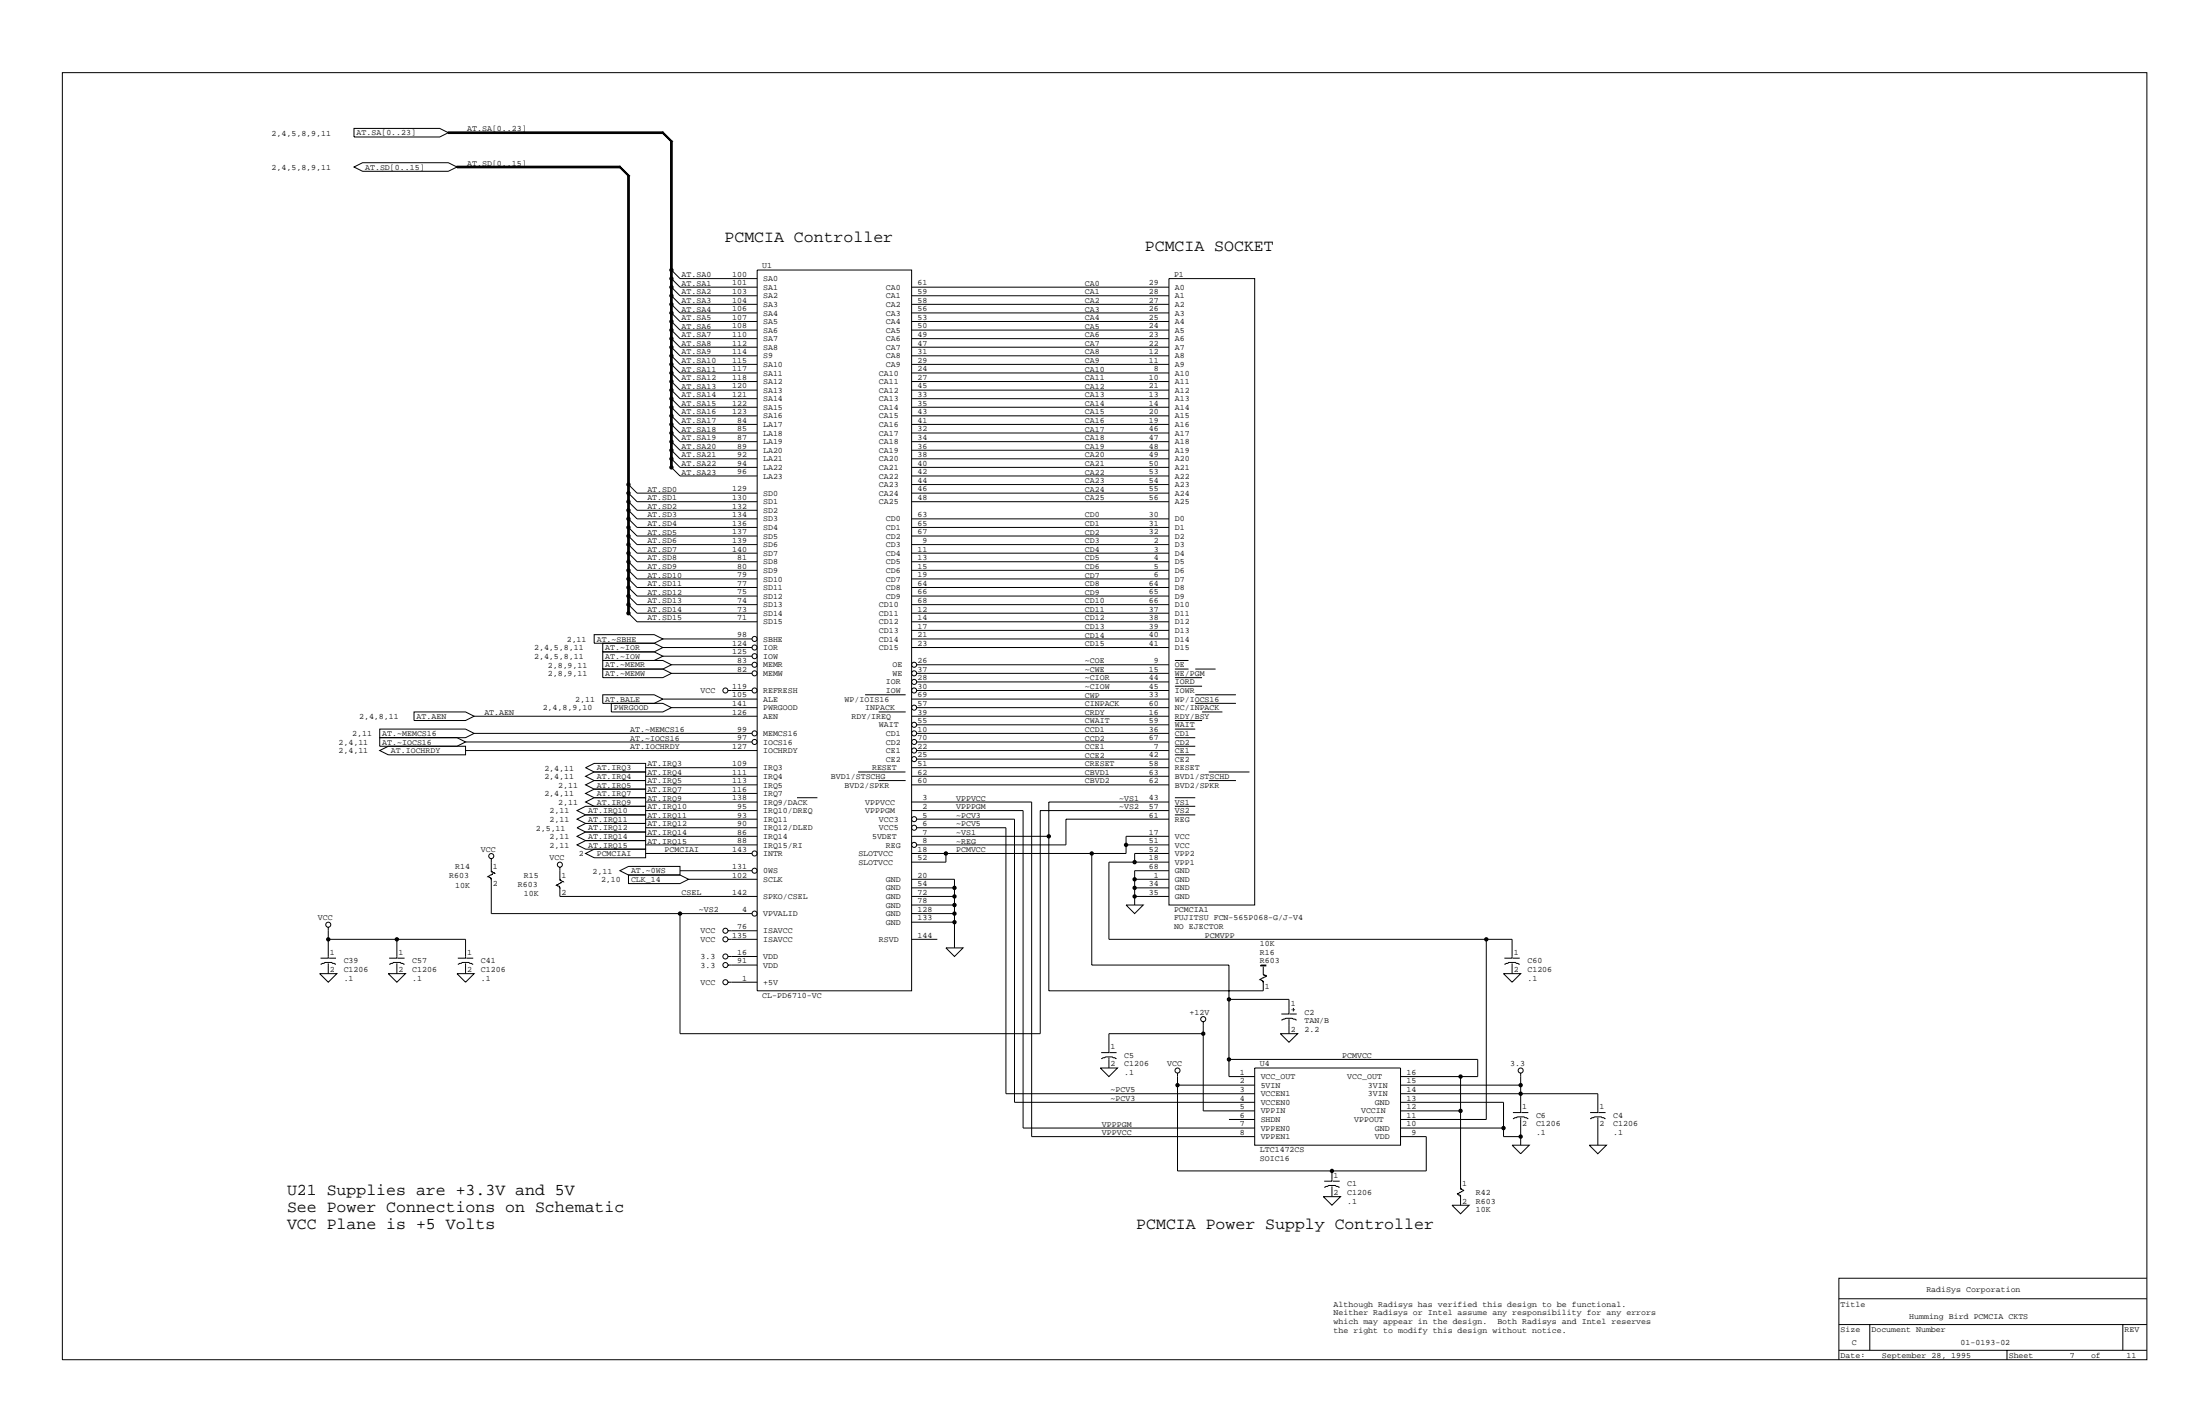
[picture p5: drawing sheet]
<svg xmlns="http://www.w3.org/2000/svg" width="432mm" height="279mm" viewBox="0 0 432 279" stroke-linecap="round" stroke-linejoin="round" font-family="sans-serif">
<g fill="none" stroke="#000" stroke-width=".2">
<path d="M12.2 14.3h409.2v252.5h-409.2zM69.5 32.8l1.7-.9h16.8l1.7 .9-1.7 .8h-16.8zM69.5 25.2h16.8l1.7 .8-1.7 .9h-16.8zM88 26h42.1v-.1h-42.1v.3h42.1v-.2l1.7 1.7h.1l-1.8-1.8-.2 .1 1.9 1.9v-.2h-.2v64h.3M89.7 32.8v.1h32v-.3h-32v.2h32l1.7 1.7M121.5 32.8l.2-.2 1.8 1.9h-.1v.1zM123.4 34.5v85.8h.1v-85.8h-.3v85.8h.2l1.6 1.7h23.6M131.8 53l1.7 1.7h15.1M131.8 54.7l1.7 1.6h15.1M131.8 56.3l1.7 1.7h15.1M131.8 58l1.7 1.7h15.1M131.8 59.7l1.7 1.7h15.1"/>
<path d="M148.6 53h30.3v141.4h-30.3zM178.9 56.3h50.5M178.9 58h50.5M178.9 59.7h50.5M229.4 54.7h16.9v122.9h-16.9zM131.8 61.4l1.7 1.7h15.1M131.8 63.1l1.7 1.7h15.1M131.8 64.8l1.7 1.6h15.1M131.8 66.4l1.7 1.7h15.1M131.8 68.1l1.7 1.7h15.1M131.8 69.8l1.7 1.7h15.1M131.8 71.5l1.7 1.7h15.1"/>
<path d="M131.8 73.2l1.7 1.7h15.1M131.8 74.9l1.7 1.6h15.1M131.8 76.5l1.7 1.7h15.1M131.8 78.2l1.7 1.7h15.1M131.8 79.9l1.7 1.7h15.1M178.9 61.4h50.5M178.9 63.1h50.5M178.9 64.8h50.5M178.9 66.4h50.5M178.9 68.1h50.5M178.9 69.8h50.5M178.9 71.5h50.5"/>
<path d="M178.9 73.2h50.5M178.9 74.9h50.5M178.9 76.5h50.5M178.9 78.2h50.5M178.9 79.9h50.5M123.4 95.1l1.6 1.7h23.6M123.4 96.8l1.6 1.6h23.6M123.4 98.4l1.6 1.7h23.6M131.8 81.6l1.7 1.7h15.1M131.8 83.3l1.7 1.7h15.1M131.8 85l1.7 1.7h15.1M131.8 86.7l1.7 1.6h15.1"/>
<path d="M131.8 88.3l1.7 1.7h15.1M131.8 90l1.7 1.7h15.1M131.9 91.7v-64h-.1v64l1.7 1.7h15.1M178.9 81.6h50.5M178.9 83.3h50.5M178.9 85h50.5M178.9 86.7h50.5M178.9 88.3h50.5M178.9 90h50.5M178.9 91.7h50.5M178.9 93.4h50.5M178.9 96.8h50.5"/>
<path d="M178.9 98.4h50.5M178.9 95.1h50.5M123.4 100.1l1.6 1.7h23.6M123.4 101.8l1.6 1.7h23.6M123.4 103.5l1.6 1.7h23.6M123.4 105.2l1.6 1.7h23.6M123.4 106.9l1.6 1.6h23.6M123.4 108.5l1.6 1.7h23.6M123.4 110.2l1.6 1.7h23.6M123.4 111.9l1.6 1.7h23.6M123.4 113.6l1.6 1.7h23.6M123.4 115.3l1.6 1.7h23.6"/>
<path d="M123.4 117l1.6 1.6h23.6M123.4 118.6l1.6 1.7h23.6M178.9 101.8h50.5M178.9 103.5h50.5M178.9 105.2h50.5M178.9 106.9h50.5M178.9 108.5h50.5M178.9 110.2h50.5M178.9 111.9h50.5M178.9 113.6h50.5M178.9 115.3h50.5M178.9 117h50.5"/>
<path d="M178.9 118.6h50.5M81.3 139.7h10.1l1.7 .8-1.7 .9h-10.1zM116.6 124.5h11.8l1.7 .9-1.7 .8h-11.8zM118.3 126.2h10.1l1.7 .9-1.7 .8h-10.1zM118.3 127.9h10.1l1.7 .8-1.7 .9h-10.1zM118.3 136.3h10.1l1.7 .9-1.7 .8h-10.1zM118.3 129.6h11.8l1.7 .8-1.7 .9h-11.8zM118.3 131.3h11.8l1.7 .8-1.7 .9h-11.8zM120 138h10.1l1.7 .8-1.7 .9h-10.1zM130.1 125.4h17.5M130.1 127.1h17.5M130.1 128.7h17.5"/>
<path d="M130.1 137.2h18.5M131.8 130.4h15.8M131.8 132.1h15.8M131.8 138.8h16.8M142.9 135.5h4.7M169.8 136.3h8M172.5 139.7h5.3M178.9 120.3h50.5M178.9 122h50.5M178.9 125.4h50.5M178.9 127.1h50.5M178.9 137.2h50.5"/>
<path d="M178.9 123.7h50.5M179.9 135.5h49.5M179.9 130.4h49.5M179.9 132.1h49.5M179.9 138.8h49.5M179.9 133.8h49.5M230.6 129.6h2.7M230.6 131.3h2.7M230.6 133h5.3M230.6 134.6h5.3M234.6 136.3h8M234.6 131.3h4"/>
<path d="M234.6 138h8M235.9 139.7h4M74.5 147.3l1.7-.9h15.2v1.7h-15.2zM74.5 144.7h15.2l1.7 .9-1.7 .8h-15.2zM74.5 143.1h16.9l1.7 .8-1.7 .8h-16.9zM91.4 145.6h56.2M91.4 147.3h57.2M93.1 140.5h55.5M93.1 143.9h54.5M113.3 159l1.6-.8h11.8v1.7h-11.8zM114.9 150.6l1.7-.8h10.1v1.7h-10.1zM114.9 155.7l1.7-.9h10.1v1.7h-10.1z"/>
<path d="M114.9 157.4l1.7-.9h10.1v1.7h-10.1zM114.9 152.3l1.7-.8h10.1v1.7h-10.1zM114.9 154l1.7-.8h10.1v1.6h-10.1zM126.7 150.6h21.9M126.7 152.3h21.9M126.7 154h21.9M126.7 155.7h21.9M126.7 157.4h21.9M126.7 159h21.9M156.4 156.5h4M168.4 151.5h9.3M172.4 153.2h5.4"/>
<path d="M178.9 140.5h50.5M178.9 150.6h50.5M178.9 152.3h50.5M178.9 154h50.5M178.9 157.4h23.6v65.6h43.8M178.9 159h21.9v62.3h45.5M179.9 143.9h49.5M179.9 145.6h49.5M179.9 147.3h49.5M179.9 148.9h49.5M179.9 142.2h49.5M229.4 157.4h-23.5v37h42v-1.7"/>
<path d="M229.4 159h-25.2v43.8h-70.7v-23.5M230.6 156.5h4M230.6 141.4h5.3M230.6 143.1h4M230.6 144.7h4M230.6 146.4h4M230.6 148.1h4M230.6 158.2h4M230.6 159.9h4M237.3 151.5h7.9M237.3 153.2h5.3M95.9 172.2h.3l.2 .3-.2-.2"/>
<path d="M96.4 170.8l.5 .5h.2l-.2-.1M96.4 170.8l.2 .4M96.4 168.5v2.3M96.4 172.5v6.8h51.2M96.6 171.5h.2l-1.1 .5 .2-.2M109.4 173.9h.3l.2 .3-.2-.2M109.9 172.5l.7 .5-.2-.1M109.9 172.5l.2 .4M109.9 170.2v2.3M109.9 174.2v1.7h38.7M110.1 173.2h.1l-1 .5 .2-.2M113.3 160.7l1.6-.8h11.8v1.7h-11.8z"/>
<path d="M113.3 162.4l1.6-.8h11.8v1.7h-11.8zM113.3 164.1l1.6-.8h11.8v1.6h-11.8zM113.3 165.8l1.6-.9h11.8v1.7h-11.8zM114.9 167.5l1.7-.9h10.1v1.7h-10.1zM121.7 170.8l1.7-.8h10.1v1.7h-10.1zM123.4 171.7h10.1l1.6 .8-1.6 .9h-10.1zM126.7 160.7h21.9M126.7 162.4h21.9M126.7 164.1h21.9M126.7 165.8h21.9M126.7 167.5h20.9M133.5 170.8h14.1"/>
<path d="M135.1 172.5h13.5M178.9 164.1h27M178.9 172.5h8.4v13.5M178.9 179.3h8.4M178.9 175.9h8.4M178.9 177.6h8.4M178.9 174.2h8.4M179.9 160.7h19.2v55.6h47.2M179.9 162.4h17.5v52.2h48.9M185.7 167.5v1.7h-6.8M214.3 167.5v21.9h26.9v21.8h5.1M221 177.6h3.4l-1.7 1.7z"/>
<path d="M221 165.8h8.4M222.7 172.5h6.7M222.7 175.9h6.7M222.7 174.2h6.7M229.4 169.2h-11.8v15.1h79.2v3.7h-1.5M229.4 160.7h-20.2v5.1h-29.3M229.4 164.1h-8.4v3.4h-42.1M229.4 167.5h-6.7v1.7M229.4 170.8h-6.7v6.8M62.7 191h3.4l-1.7 1.7zM62.9 189.2l.7-.2 .2-.2h1.3l.2 .2 .6 .2M64.4 181.9v6.1h-1.5"/>
<path d="M64.4 184.3h27v3.7h-1.5M64.4 189v2M64.6 188h1.3M76.2 191h3.4l-1.7 1.7zM76.4 189.2l.7-.2 .1-.2h1.4l.1 .2 .7 .2M77.9 184.3v3.7h-1.5M77.9 189v2M78.1 188h1.3M89.7 191h3.4l-1.7 1.7zM89.9 189.2l.6-.2 .2-.2h1.3l.2 .2 .7 .2M91.4 189v2M91.5 188h1.4"/>
<path d="M142.9 192.7h5.7M142.9 182.6h5.7M142.9 184.3h5.7M142.9 187.7h5.7M142.9 189.4h5.7M178.9 184.3h5.1M178.9 180.9h8.4M185.7 186h3.3l-1.7 1.7zM241.2 196.1h11.8v2.9h-1.5M247.4 189.4h1.1v.1h-1.1zM247.4 192.4h.4l.1 .3-.1-.1M247.9 189.7v1.5l.7 .3-1.3 .7 .1-.2"/>
<path d="M248.1 191.2h.1M253 200v2.8M253.2 199h1.3M253.5 198.1h.2M253.9 197.8v.6M254 198.1h.2M291.7 184.3v35.3h-16.8M295.1 191h3.4l-1.7 1.7zM295.3 189.2l.6-.2 .2-.2h1.3l.2 .2 .7 .2M296.8 189v2M296.9 188h1.4M216 209.5h3.3l-1.7 1.7z"/>
<path d="M216.1 207.7l.9-.3h1.3l.9 .3M217.6 207.5v2M217.8 206.5h1.4M231.1 210.6v19.1h48.8v-6.7h-5M231.1 212.9h15.2M236.2 202.8h-18.6v3.7h-1.5M236.2 200.5v17.5h10.1M241.2 207.9h48.8v3.3h-15.1M241.2 219.6h5.1M246.3 209.5h28.6v15.2h-28.6zM251.3 202.8h3.4l-1.7 1.7zM251.5 200.1l.8-.3h1.4l.8 .3"/>
<path d="M274.9 214.6h38.7v3.7h-1.5M274.9 212.9h23.6M274.9 218h11.8M274.9 216.3h20.2v6.7h3.4M286.7 211.2v21.9M296.9 219.5l.9-.4h1.3l.9 .4M298.5 210.6v7.7h-1.6M298.5 219.3v5.4M298.6 218.3h1.4M312.1 219.5l.8-.4h1.4l.8 .4M313.6 219.3v5.4M313.8 218.3h1.3"/>
<path d="M259.7 234.8h3.4l-1.7 1.7zM259.9 232.9l.7-.1 .1-.2h1.4l.2 .2 .6 .1M261.4 229.7v2.1h-1.5M261.4 232.8v2M261.6 231.8h1.3M274.9 221.3h20.2M285 236.5h3.4l-1.7 1.7zM286.2 234.5h.3l.2 .3M286.5 234.6l.2 .2M286.7 233.1l.5 .5h.1l-.1-.2M286.7 233.1l.1 .3M286.7 234.8v1.7"/>
<path d="M286.8 233.8h.2l-1 .5 .2-.2M296.8 224.7h3.3l-1.6 1.7zM311.9 224.7h3.4l-1.7 1.7zM360.9 259.9h60.5M360.9 254.8h60.5M367 259.9v5M416.7 259.9v5M421.4 250.8h-60.5v16M360.9 264.9h60.5M393.9 264.9v1.9"/>
<circle cx="131.8" cy="58" r=".17"/>
<circle cx="131.8" cy="56.3" r=".17"/>
<circle cx="131.8" cy="53" r=".17"/>
<circle cx="131.8" cy="59.7" r=".17"/>
<circle cx="131.8" cy="54.7" r=".16"/>
<circle cx="131.8" cy="56.3" r=".33"/>
<circle cx="131.8" cy="59.7" r=".33"/>
<circle cx="131.8" cy="53" r=".33"/>
<circle cx="131.8" cy="54.7" r=".33"/>
<circle cx="131.8" cy="58" r=".33"/>
<circle cx="131.8" cy="68.1" r=".17"/>
<circle cx="131.8" cy="79.9" r=".17"/>
<circle cx="131.8" cy="74.9" r=".17"/>
<circle cx="131.8" cy="63.1" r=".17"/>
<circle cx="131.8" cy="69.8" r=".17"/>
<circle cx="131.8" cy="64.8" r=".17"/>
<circle cx="131.8" cy="71.5" r=".17"/>
<circle cx="131.8" cy="76.5" r=".17"/>
<circle cx="131.8" cy="78.2" r=".17"/>
<circle cx="131.8" cy="66.4" r=".16"/>
<circle cx="131.8" cy="64.8" r=".33"/>
<circle cx="131.8" cy="73.2" r=".33"/>
<circle cx="131.8" cy="61.4" r=".33"/>
<circle cx="131.8" cy="66.4" r=".33"/>
<circle cx="131.8" cy="76.5" r=".33"/>
<circle cx="131.8" cy="69.8" r=".33"/>
<circle cx="131.8" cy="71.5" r=".33"/>
<circle cx="131.8" cy="68.1" r=".33"/>
<circle cx="131.8" cy="78.2" r=".33"/>
<circle cx="131.8" cy="73.2" r=".16"/>
<circle cx="131.8" cy="61.4" r=".16"/>
<circle cx="131.8" cy="79.9" r=".33"/>
<circle cx="131.8" cy="74.9" r=".33"/>
<circle cx="131.8" cy="63.1" r=".33"/>
<circle cx="123.4" cy="95.1" r=".33"/>
<circle cx="123.4" cy="98.4" r=".33"/>
<circle cx="123.4" cy="96.8" r=".33"/>
<circle cx="123.4" cy="96.8" r=".17"/>
<circle cx="123.4" cy="98.4" r=".17"/>
<circle cx="123.4" cy="95.1" r=".16"/>
<circle cx="131.8" cy="81.6" r=".17"/>
<circle cx="131.8" cy="90" r=".17"/>
<circle cx="131.8" cy="91.7" r=".17"/>
<circle cx="131.8" cy="86.7" r=".17"/>
<circle cx="131.8" cy="83.3" r=".17"/>
<circle cx="131.8" cy="88.3" r=".16"/>
<circle cx="131.8" cy="83.3" r=".33"/>
<circle cx="131.8" cy="88.3" r=".33"/>
<circle cx="131.8" cy="86.7" r=".33"/>
<circle cx="131.8" cy="91.7" r=".33"/>
<circle cx="131.8" cy="85" r=".33"/>
<circle cx="131.8" cy="81.6" r=".33"/>
<circle cx="131.8" cy="85" r=".16"/>
<circle cx="131.8" cy="90" r=".33"/>
<circle cx="123.4" cy="103.5" r=".33"/>
<circle cx="123.4" cy="105.2" r=".33"/>
<circle cx="123.4" cy="106.9" r=".33"/>
<circle cx="123.4" cy="110.2" r=".33"/>
<circle cx="123.4" cy="111.9" r=".33"/>
<circle cx="123.4" cy="117" r=".33"/>
<circle cx="123.4" cy="115.3" r=".33"/>
<circle cx="123.4" cy="100.1" r=".33"/>
<circle cx="123.4" cy="118.6" r=".33"/>
<circle cx="123.4" cy="108.5" r=".33"/>
<circle cx="123.4" cy="101.8" r=".33"/>
<circle cx="123.4" cy="113.6" r=".33"/>
<circle cx="123.4" cy="113.6" r=".17"/>
<circle cx="123.4" cy="103.5" r=".17"/>
<circle cx="123.4" cy="118.6" r=".17"/>
<circle cx="123.4" cy="101.8" r=".17"/>
<circle cx="123.4" cy="108.5" r=".17"/>
<circle cx="123.4" cy="115.3" r=".17"/>
<circle cx="123.4" cy="110.2" r=".17"/>
<circle cx="123.4" cy="100.1" r=".17"/>
<circle cx="123.4" cy="105.2" r=".17"/>
<circle cx="123.4" cy="117" r=".17"/>
<circle cx="123.4" cy="111.9" r=".16"/>
<circle cx="123.4" cy="106.9" r=".16"/>
<circle cx="123.4" cy="120.3" r=".33"/>
<circle cx="123.4" cy="120.3" r=".17"/>
<circle cx="142.4" cy="135.5" r=".5"/>
<circle cx="148.1" cy="132.1" r=".5"/>
<circle cx="148.1" cy="125.4" r=".49"/>
<circle cx="148.1" cy="135.5" r=".49"/>
<circle cx="148.1" cy="128.7" r=".49"/>
<circle cx="148.1" cy="130.4" r=".49"/>
<circle cx="148.1" cy="127.1" r=".49"/>
<circle cx="179.4" cy="138.8" r=".5"/>
<circle cx="179.4" cy="132.1" r=".5"/>
<circle cx="179.4" cy="135.5" r=".5"/>
<circle cx="179.4" cy="130.4" r=".49"/>
<circle cx="179.4" cy="133.8" r=".49"/>
<circle cx="148.1" cy="143.9" r=".5"/>
<circle cx="148.1" cy="145.6" r=".49"/>
<circle cx="179.4" cy="143.9" r=".5"/>
<circle cx="179.4" cy="147.3" r=".5"/>
<circle cx="179.4" cy="142.2" r=".49"/>
<circle cx="179.4" cy="145.6" r=".49"/>
<circle cx="179.4" cy="148.9" r=".49"/>
<circle cx="96.4" cy="168" r=".5"/>
<circle cx="109.9" cy="169.7" r=".49"/>
<circle cx="133.5" cy="179.3" r=".33"/>
<circle cx="133.5" cy="179.3" r=".16"/>
<circle cx="148.1" cy="167.5" r=".5"/>
<circle cx="148.1" cy="170.8" r=".49"/>
<circle cx="148.1" cy="179.3" r=".49"/>
<circle cx="179.4" cy="162.4" r=".5"/>
<circle cx="179.4" cy="160.7" r=".49"/>
<circle cx="179.4" cy="165.8" r=".49"/>
<circle cx="185.7" cy="167.5" r=".16"/>
<circle cx="185.7" cy="167.5" r=".33"/>
<circle cx="187.3" cy="174.2" r=".17"/>
<circle cx="187.3" cy="175.9" r=".17"/>
<circle cx="187.3" cy="177.6" r=".16"/>
<circle cx="187.3" cy="179.3" r=".33"/>
<circle cx="187.3" cy="175.9" r=".33"/>
<circle cx="187.3" cy="177.6" r=".33"/>
<circle cx="187.3" cy="174.2" r=".33"/>
<circle cx="187.3" cy="179.3" r=".16"/>
<circle cx="205.9" cy="164.1" r=".33"/>
<circle cx="205.9" cy="164.1" r=".17"/>
<circle cx="214.3" cy="167.5" r=".33"/>
<circle cx="214.3" cy="167.5" r=".16"/>
<circle cx="221" cy="165.8" r=".17"/>
<circle cx="221" cy="165.8" r=".33"/>
<circle cx="222.7" cy="172.5" r=".33"/>
<circle cx="222.7" cy="175.9" r=".33"/>
<circle cx="222.7" cy="174.2" r=".33"/>
<circle cx="222.7" cy="169.2" r=".33"/>
<circle cx="222.7" cy="174.2" r=".17"/>
<circle cx="222.7" cy="169.2" r=".17"/>
<circle cx="222.7" cy="175.9" r=".17"/>
<circle cx="222.7" cy="172.5" r=".16"/>
<circle cx="64.4" cy="181.4" r=".49"/>
<circle cx="64.4" cy="184.3" r=".33"/>
<circle cx="64.4" cy="184.3" r=".16"/>
<circle cx="77.9" cy="184.3" r=".33"/>
<circle cx="77.9" cy="184.3" r=".17"/>
<circle cx="142.4" cy="184.3" r=".5"/>
<circle cx="142.4" cy="189.4" r=".5"/>
<circle cx="142.4" cy="182.6" r=".5"/>
<circle cx="142.4" cy="187.7" r=".5"/>
<circle cx="142.4" cy="192.7" r=".5"/>
<circle cx="187.3" cy="180.9" r=".17"/>
<circle cx="187.3" cy="180.9" r=".33"/>
<circle cx="236.2" cy="200" r=".5"/>
<circle cx="241.2" cy="196.1" r=".33"/>
<circle cx="241.2" cy="196.1" r=".16"/>
<circle cx="291.7" cy="184.3" r=".33"/>
<circle cx="291.7" cy="184.3" r=".16"/>
<circle cx="231.1" cy="212.9" r=".33"/>
<circle cx="231.1" cy="212.9" r=".16"/>
<circle cx="231.1" cy="210" r=".5"/>
<circle cx="236.2" cy="202.8" r=".17"/>
<circle cx="236.2" cy="202.8" r=".33"/>
<circle cx="241.2" cy="207.9" r=".33"/>
<circle cx="241.2" cy="207.9" r=".16"/>
<circle cx="286.7" cy="211.2" r=".16"/>
<circle cx="286.7" cy="218" r=".16"/>
<circle cx="286.7" cy="218" r=".33"/>
<circle cx="286.7" cy="211.2" r=".33"/>
<circle cx="298.5" cy="214.6" r=".17"/>
<circle cx="298.5" cy="212.9" r=".33"/>
<circle cx="298.5" cy="212.9" r=".16"/>
<circle cx="298.5" cy="214.6" r=".33"/>
<circle cx="298.5" cy="210" r=".5"/>
<circle cx="261.4" cy="229.7" r=".33"/>
<circle cx="261.4" cy="229.7" r=".16"/>
<circle cx="295.1" cy="221.3" r=".33"/>
<circle cx="295.1" cy="221.3" r=".17"/>
<circle cx="298.5" cy="223" r=".16"/>
<circle cx="298.5" cy="223" r=".33"/>
</g>
<g font-size="3.2">
<text x="142.2" y="47.5">PCMCIA Controller</text>
<text x="224.7" y="49.2">PCMCIA SOCKET</text>
<text x="56.3" y="234.4">U21 Supplies are +3.3V and 5V</text>
<text x="56.3" y="237.8">See Power Connections on Schematic</text>
<text x="56.3" y="241.1">VCC Plane is +5 Volts</text>
<text x="223" y="241.1">PCMCIA Power Supply Controller</text>
</g>
<g font-size="1.6">
<text x="53.3" y="26.6">2,4,5,8,9,11</text>
<text x="70" y="26.6">AT.SA[0..23]</text>
<text x="91.7" y="25.8">AT.SA[0..23]</text>
<text x="53.3" y="33.3">2,4,5,8,9,11</text>
<text x="71.7" y="33.3">AT.SD[0..15]</text>
<text x="91.7" y="32.5">AT.SD[0..15]</text>
<text x="149.6" y="52.6">U1</text>
<text x="133.8" y="54.4">AT.SA0</text>
<text x="133.8" y="56.1">AT.SA1</text>
<text x="133.8" y="57.7">AT.SA2</text>
<text x="133.8" y="59.4">AT.SA3</text>
<text x="143.7" y="54.3">100</text>
<text x="143.7" y="56">101</text>
<text x="143.7" y="57.7">103</text>
<text x="143.7" y="59.4">104</text>
<text x="149.8" y="55.2">SA0</text>
<text x="149.8" y="56.9">SA1</text>
<text x="149.8" y="58.5">SA2</text>
<text x="173.9" y="56.9">CA0</text>
<text x="173.9" y="58.5">CA1</text>
<text x="180.1" y="56">61</text>
<text x="180.1" y="57.7">59</text>
<text x="180.1" y="59.4">58</text>
<text x="212.9" y="56.1">CA0</text>
<text x="212.9" y="57.7">CA1</text>
<text x="212.9" y="59.4">CA2</text>
<text x="225.5" y="56">29</text>
<text x="225.5" y="57.7">28</text>
<text x="225.5" y="59.4">27</text>
<text x="230.4" y="54.3">P1</text>
<text x="230.6" y="56.9">A0</text>
<text x="230.6" y="58.5">A1</text>
<text x="133.8" y="61.1">AT.SA4</text>
<text x="133.8" y="62.8">AT.SA5</text>
<text x="133.8" y="64.5">AT.SA6</text>
<text x="143.7" y="61.1">106</text>
<text x="143.7" y="62.8">107</text>
<text x="143.7" y="64.4">108</text>
<text x="149.8" y="60.2">SA3</text>
<text x="149.8" y="61.9">SA4</text>
<text x="149.8" y="63.6">SA5</text>
<text x="149.8" y="65.3">SA6</text>
<text x="173.9" y="60.2">CA2</text>
<text x="173.9" y="61.9">CA3</text>
<text x="173.9" y="63.6">CA4</text>
<text x="173.9" y="65.3">CA5</text>
<text x="180.1" y="61.1">56</text>
<text x="180.1" y="62.8">53</text>
<text x="180.1" y="64.4">50</text>
<text x="212.9" y="61.1">CA3</text>
<text x="212.9" y="62.8">CA4</text>
<text x="212.9" y="64.5">CA5</text>
<text x="225.5" y="61.1">26</text>
<text x="225.5" y="62.8">25</text>
<text x="225.5" y="64.4">24</text>
<text x="230.6" y="60.2">A2</text>
<text x="230.6" y="61.9">A3</text>
<text x="230.6" y="63.6">A4</text>
<text x="230.6" y="65.3">A5</text>
<text x="133.8" y="66.2">AT.SA7</text>
<text x="133.8" y="67.9">AT.SA8</text>
<text x="133.8" y="69.5">AT.SA9</text>
<text x="133.8" y="71.2">AT.SA10</text>
<text x="143.7" y="66.1">110</text>
<text x="143.7" y="67.8">112</text>
<text x="143.7" y="69.5">114</text>
<text x="143.7" y="71.2">115</text>
<text x="149.8" y="67">SA7</text>
<text x="149.8" y="68.6">SA8</text>
<text x="149.8" y="70.3">S9</text>
<text x="173.9" y="67">CA6</text>
<text x="173.9" y="68.6">CA7</text>
<text x="173.9" y="70.3">CA8</text>
<text x="180.1" y="66.1">49</text>
<text x="180.1" y="67.8">47</text>
<text x="180.1" y="69.5">31</text>
<text x="180.1" y="71.2">29</text>
<text x="212.9" y="66.2">CA6</text>
<text x="212.9" y="67.9">CA7</text>
<text x="212.9" y="69.5">CA8</text>
<text x="212.9" y="71.2">CA9</text>
<text x="225.5" y="66.1">23</text>
<text x="225.5" y="67.8">22</text>
<text x="225.5" y="69.5">12</text>
<text x="225.5" y="71.2">11</text>
<text x="230.6" y="67">A6</text>
<text x="230.6" y="68.6">A7</text>
<text x="230.6" y="70.3">A8</text>
<text x="133.8" y="72.9">AT.SA11</text>
<text x="133.8" y="74.6">AT.SA12</text>
<text x="133.8" y="76.3">AT.SA13</text>
<text x="133.8" y="78">AT.SA14</text>
<text x="143.7" y="72.9">117</text>
<text x="143.7" y="74.5">118</text>
<text x="143.7" y="76.2">120</text>
<text x="143.7" y="77.9">121</text>
<text x="149.8" y="72">SA10</text>
<text x="149.8" y="73.7">SA11</text>
<text x="149.8" y="75.4">SA12</text>
<text x="149.8" y="77.1">SA13</text>
<text x="172.5" y="73.7">CA10</text>
<text x="172.5" y="75.4">CA11</text>
<text x="172.5" y="77.1">CA12</text>
<text x="173.9" y="72">CA9</text>
<text x="180.1" y="72.9">24</text>
<text x="180.1" y="74.5">27</text>
<text x="180.1" y="76.2">45</text>
<text x="180.1" y="77.9">33</text>
<text x="212.9" y="72.9">CA10</text>
<text x="212.9" y="74.6">CA11</text>
<text x="212.9" y="76.3">CA12</text>
<text x="212.9" y="78">CA13</text>
<text x="225.5" y="74.5">10</text>
<text x="225.5" y="76.2">21</text>
<text x="225.5" y="77.9">13</text>
<text x="226.5" y="72.9">8</text>
<text x="230.6" y="72">A9</text>
<text x="230.6" y="73.7">A10</text>
<text x="230.6" y="75.4">A11</text>
<text x="230.6" y="77.1">A12</text>
<text x="133.8" y="79.6">AT.SA15</text>
<text x="133.8" y="81.3">AT.SA16</text>
<text x="133.8" y="83">AT.SA17</text>
<text x="143.7" y="79.6">122</text>
<text x="143.7" y="81.3">123</text>
<text x="144.7" y="83">84</text>
<text x="149.8" y="78.7">SA14</text>
<text x="149.8" y="80.4">SA15</text>
<text x="149.8" y="82.1">SA16</text>
<text x="149.8" y="83.8">LA17</text>
<text x="172.5" y="78.7">CA13</text>
<text x="172.5" y="80.4">CA14</text>
<text x="172.5" y="82.1">CA15</text>
<text x="172.5" y="83.8">CA16</text>
<text x="180.1" y="79.6">35</text>
<text x="180.1" y="81.3">43</text>
<text x="180.1" y="83">41</text>
<text x="212.9" y="79.6">CA14</text>
<text x="212.9" y="81.3">CA15</text>
<text x="212.9" y="83">CA16</text>
<text x="225.5" y="79.6">14</text>
<text x="225.5" y="81.3">20</text>
<text x="225.5" y="83">19</text>
<text x="230.6" y="78.7">A13</text>
<text x="230.6" y="80.4">A14</text>
<text x="230.6" y="82.1">A15</text>
<text x="230.6" y="83.8">A16</text>
<text x="133.8" y="84.7">AT.SA18</text>
<text x="133.8" y="86.4">AT.SA19</text>
<text x="133.8" y="88.1">AT.SA20</text>
<text x="133.8" y="89.7">AT.SA21</text>
<text x="144.7" y="84.6">85</text>
<text x="144.7" y="86.3">87</text>
<text x="144.7" y="88">89</text>
<text x="144.7" y="89.7">92</text>
<text x="149.8" y="85.5">LA18</text>
<text x="149.8" y="87.2">LA19</text>
<text x="149.8" y="88.8">LA20</text>
<text x="172.5" y="85.5">CA17</text>
<text x="172.5" y="87.2">CA18</text>
<text x="172.5" y="88.8">CA19</text>
<text x="180.1" y="84.6">32</text>
<text x="180.1" y="86.3">34</text>
<text x="180.1" y="88">36</text>
<text x="180.1" y="89.7">38</text>
<text x="212.9" y="84.7">CA17</text>
<text x="212.9" y="86.4">CA18</text>
<text x="212.9" y="88.1">CA19</text>
<text x="212.9" y="89.7">CA20</text>
<text x="225.5" y="84.6">46</text>
<text x="225.5" y="86.3">47</text>
<text x="225.5" y="88">48</text>
<text x="225.5" y="89.7">49</text>
<text x="230.6" y="85.5">A17</text>
<text x="230.6" y="87.2">A18</text>
<text x="230.6" y="88.8">A19</text>
<text x="133.8" y="91.4">AT.SA22</text>
<text x="133.8" y="93.1">AT.SA23</text>
<text x="144.7" y="91.4">94</text>
<text x="144.7" y="93.1">96</text>
<text x="149.8" y="90.5">LA21</text>
<text x="149.8" y="92.2">LA22</text>
<text x="149.8" y="93.9">LA23</text>
<text x="172.5" y="90.5">CA20</text>
<text x="172.5" y="92.2">CA21</text>
<text x="172.5" y="93.9">CA22</text>
<text x="172.5" y="95.6">CA23</text>
<text x="180.1" y="91.4">40</text>
<text x="180.1" y="93.1">42</text>
<text x="180.1" y="94.7">44</text>
<text x="212.9" y="91.4">CA21</text>
<text x="212.9" y="93.1">CA22</text>
<text x="212.9" y="94.8">CA23</text>
<text x="225.5" y="91.4">50</text>
<text x="225.5" y="93.1">53</text>
<text x="225.5" y="94.7">54</text>
<text x="230.6" y="90.5">A20</text>
<text x="230.6" y="92.2">A21</text>
<text x="230.6" y="93.9">A22</text>
<text x="230.6" y="95.6">A23</text>
<text x="127.1" y="96.5">AT.SD0</text>
<text x="127.1" y="98.2">AT.SD1</text>
<text x="127.1" y="99.8">AT.SD2</text>
<text x="127.1" y="101.5">AT.SD3</text>
<text x="143.7" y="96.4">129</text>
<text x="143.7" y="98.1">130</text>
<text x="143.7" y="99.8">132</text>
<text x="143.7" y="101.5">134</text>
<text x="149.8" y="97.3">SD0</text>
<text x="149.8" y="98.9">SD1</text>
<text x="149.8" y="100.6">SD2</text>
<text x="172.5" y="97.3">CA24</text>
<text x="172.5" y="98.9">CA25</text>
<text x="180.1" y="96.4">46</text>
<text x="180.1" y="98.1">48</text>
<text x="180.1" y="101.5">63</text>
<text x="212.9" y="96.5">CA24</text>
<text x="212.9" y="98.2">CA25</text>
<text x="212.9" y="101.5">CD0</text>
<text x="225.5" y="96.4">55</text>
<text x="225.5" y="98.1">56</text>
<text x="225.5" y="101.5">30</text>
<text x="230.6" y="97.3">A24</text>
<text x="230.6" y="98.9">A25</text>
<text x="127.1" y="103.2">AT.SD4</text>
<text x="127.1" y="104.9">AT.SD5</text>
<text x="127.1" y="106.6">AT.SD6</text>
<text x="143.7" y="103.2">136</text>
<text x="143.7" y="104.8">137</text>
<text x="143.7" y="106.5">139</text>
<text x="149.8" y="102.3">SD3</text>
<text x="149.8" y="104">SD4</text>
<text x="149.8" y="105.7">SD5</text>
<text x="149.8" y="107.4">SD6</text>
<text x="173.9" y="102.3">CD0</text>
<text x="173.9" y="104">CD1</text>
<text x="173.9" y="105.7">CD2</text>
<text x="173.9" y="107.4">CD3</text>
<text x="180.1" y="103.2">65</text>
<text x="180.1" y="104.8">67</text>
<text x="181.1" y="106.5">9</text>
<text x="212.9" y="103.2">CD1</text>
<text x="212.9" y="104.9">CD2</text>
<text x="212.9" y="106.6">CD3</text>
<text x="225.5" y="103.2">31</text>
<text x="225.5" y="104.8">32</text>
<text x="226.5" y="106.5">2</text>
<text x="230.6" y="102.3">D0</text>
<text x="230.6" y="104">D1</text>
<text x="230.6" y="105.7">D2</text>
<text x="230.6" y="107.4">D3</text>
<text x="127.1" y="108.3">AT.SD7</text>
<text x="127.1" y="109.9">AT.SD8</text>
<text x="127.1" y="111.6">AT.SD9</text>
<text x="127.1" y="113.3">AT.SD10</text>
<text x="143.7" y="108.2">140</text>
<text x="144.7" y="109.9">81</text>
<text x="144.7" y="111.6">80</text>
<text x="144.7" y="113.3">79</text>
<text x="149.8" y="109.1">SD7</text>
<text x="149.8" y="110.7">SD8</text>
<text x="149.8" y="112.4">SD9</text>
<text x="173.9" y="109.1">CD4</text>
<text x="173.9" y="110.7">CD5</text>
<text x="173.9" y="112.4">CD6</text>
<text x="180.1" y="108.2">11</text>
<text x="180.1" y="109.9">13</text>
<text x="180.1" y="111.6">15</text>
<text x="180.1" y="113.3">19</text>
<text x="212.9" y="108.3">CD4</text>
<text x="212.9" y="109.9">CD5</text>
<text x="212.9" y="111.6">CD6</text>
<text x="212.9" y="113.3">CD7</text>
<text x="226.5" y="108.2">3</text>
<text x="226.5" y="109.9">4</text>
<text x="226.5" y="111.6">5</text>
<text x="226.5" y="113.3">6</text>
<text x="230.6" y="109.1">D4</text>
<text x="230.6" y="110.7">D5</text>
<text x="230.6" y="112.4">D6</text>
<text x="127.1" y="115">AT.SD11</text>
<text x="127.1" y="116.7">AT.SD12</text>
<text x="127.1" y="118.4">AT.SD13</text>
<text x="144.7" y="114.9">77</text>
<text x="144.7" y="116.6">75</text>
<text x="144.7" y="118.3">74</text>
<text x="144.7" y="120">73</text>
<text x="149.8" y="114.1">SD10</text>
<text x="149.8" y="115.8">SD11</text>
<text x="149.8" y="117.5">SD12</text>
<text x="149.8" y="119.2">SD13</text>
<text x="172.5" y="119.2">CD10</text>
<text x="173.9" y="114.1">CD7</text>
<text x="173.9" y="115.8">CD8</text>
<text x="173.9" y="117.5">CD9</text>
<text x="180.1" y="114.9">64</text>
<text x="180.1" y="116.6">66</text>
<text x="180.1" y="118.3">68</text>
<text x="180.1" y="120">12</text>
<text x="212.9" y="115">CD8</text>
<text x="212.9" y="116.7">CD9</text>
<text x="212.9" y="118.4">CD10</text>
<text x="225.5" y="114.9">64</text>
<text x="225.5" y="116.6">65</text>
<text x="225.5" y="118.3">66</text>
<text x="225.5" y="120">37</text>
<text x="230.6" y="114.1">D7</text>
<text x="230.6" y="115.8">D8</text>
<text x="230.6" y="117.5">D9</text>
<text x="230.6" y="119.2">D10</text>
<text x="111.2" y="125.9">2,11</text>
<text x="117.1" y="125.9">AT.~SBHE</text>
<text x="127.1" y="120">AT.SD14</text>
<text x="127.1" y="121.7">AT.SD15</text>
<text x="144.7" y="121.7">71</text>
<text x="144.7" y="125">98</text>
<text x="149.8" y="120.8">SD14</text>
<text x="149.8" y="122.5">SD15</text>
<text x="149.8" y="125.9">SBHE</text>
<text x="172.5" y="120.8">CD11</text>
<text x="172.5" y="122.5">CD12</text>
<text x="172.5" y="124.2">CD13</text>
<text x="172.5" y="125.9">CD14</text>
<text x="180.1" y="121.7">14</text>
<text x="180.1" y="123.4">17</text>
<text x="180.1" y="125">21</text>
<text x="212.9" y="120">CD11</text>
<text x="212.9" y="121.7">CD12</text>
<text x="212.9" y="123.4">CD13</text>
<text x="212.9" y="125.1">CD14</text>
<text x="225.5" y="121.7">38</text>
<text x="225.5" y="123.4">39</text>
<text x="225.5" y="125">40</text>
<text x="230.6" y="120.8">D11</text>
<text x="230.6" y="122.5">D12</text>
<text x="230.6" y="124.2">D13</text>
<text x="230.6" y="125.9">D14</text>
<text x="104.8" y="127.6">2,4,5,8,11</text>
<text x="104.8" y="129.3">2,4,5,8,11</text>
<text x="107.5" y="131">2,8,9,11</text>
<text x="118.8" y="127.6">AT.~IOR</text>
<text x="118.8" y="129.3">AT.~IOW</text>
<text x="118.8" y="130.9">AT.~MEMR</text>
<text x="143.7" y="126.7">124</text>
<text x="143.7" y="128.4">125</text>
<text x="144.7" y="130.1">83</text>
<text x="144.7" y="131.8">82</text>
<text x="149.8" y="127.6">IOR</text>
<text x="149.8" y="129.3">IOW</text>
<text x="149.8" y="130.9">MEMR</text>
<text x="172.5" y="127.6">CD15</text>
<text x="175.2" y="130.9">OE</text>
<text x="180.1" y="126.7">23</text>
<text x="180.1" y="130.1">26</text>
<text x="180.1" y="131.8">37</text>
<text x="212.9" y="126.8">CD15</text>
<text x="212.9" y="130.1">~COE</text>
<text x="212.9" y="131.8">~CWE</text>
<text x="225.5" y="126.7">41</text>
<text x="225.5" y="131.8">15</text>
<text x="226.5" y="130.1">9</text>
<text x="230.6" y="127.6">D15</text>
<text x="230.6" y="130.9">OE</text>
<text x="107.5" y="132.7">2,8,9,11</text>
<text x="112.9" y="137.7">2,11</text>
<text x="118.8" y="137.7">AT.BALE</text>
<text x="118.8" y="132.6">AT.~MEMW</text>
<text x="137.5" y="136">VCC</text>
<text x="143.7" y="135.1">119</text>
<text x="143.7" y="136.8">105</text>
<text x="149.8" y="132.6">MEMW</text>
<text x="149.8" y="136">REFRESH</text>
<text x="149.8" y="137.7">ALE</text>
<text x="165.8" y="137.7">WP/IOIS16</text>
<text x="173.9" y="134.3">IOR</text>
<text x="173.9" y="136">IOW</text>
<text x="175.2" y="132.6">WE</text>
<text x="180.1" y="133.5">28</text>
<text x="180.1" y="135.1">30</text>
<text x="180.1" y="136.8">69</text>
<text x="212.9" y="133.5">~CIOR</text>
<text x="212.9" y="135.2">~CIOW</text>
<text x="212.9" y="136.9">CWP</text>
<text x="225.5" y="133.5">44</text>
<text x="225.5" y="135.1">45</text>
<text x="225.5" y="136.8">33</text>
<text x="230.6" y="132.6">WE/PGM</text>
<text x="230.6" y="134.3">IORD</text>
<text x="230.6" y="136">IOWR</text>
<text x="230.6" y="137.7">WP/IOCS16</text>
<text x="70.5" y="141.1">2,4,8,11</text>
<text x="81.8" y="141">AT.AEN</text>
<text x="95.1" y="140.2">AT.AEN</text>
<text x="106.5" y="139.4">2,4,8,9,10</text>
<text x="120.5" y="139.4">PWRGOOD</text>
<text x="123.7" y="143.6">AT.~MEMCS16</text>
<text x="143.7" y="138.5">141</text>
<text x="143.7" y="140.2">126</text>
<text x="144.7" y="143.6">99</text>
<text x="149.8" y="139.4">PWRGOOD</text>
<text x="149.8" y="141">AEN</text>
<text x="167.1" y="141">RDY/IREQ</text>
<text x="169.8" y="139.4">INPACK</text>
<text x="172.5" y="142.7">WAIT</text>
<text x="180.1" y="138.5">57</text>
<text x="180.1" y="140.2">39</text>
<text x="180.1" y="141.9">55</text>
<text x="180.1" y="143.6">10</text>
<text x="212.9" y="138.6">CINPACK</text>
<text x="212.9" y="140.2">CRDY</text>
<text x="212.9" y="141.9">CWAIT</text>
<text x="212.9" y="143.6">CCD1</text>
<text x="225.5" y="138.5">60</text>
<text x="225.5" y="140.2">16</text>
<text x="225.5" y="141.9">59</text>
<text x="225.5" y="143.6">36</text>
<text x="230.6" y="139.4">NC/INPACK</text>
<text x="230.6" y="141">RDY/BSY</text>
<text x="230.6" y="142.7">WAIT</text>
<text x="66.4" y="147.8">2,4,11</text>
<text x="66.4" y="146.1">2,4,11</text>
<text x="69.1" y="144.5">2,11</text>
<text x="75" y="146.1">AT.~IOCS16</text>
<text x="75" y="144.4">AT.~MEMCS16</text>
<text x="76.7" y="147.8">AT.IOCHRDY</text>
<text x="123.7" y="145.3">AT.~IOCS16</text>
<text x="123.7" y="147">AT.IOCHRDY</text>
<text x="143.7" y="146.9">127</text>
<text x="144.7" y="145.3">97</text>
<text x="149.8" y="144.4">MEMCS16</text>
<text x="149.8" y="146.1">IOCS16</text>
<text x="149.8" y="147.8">IOCHRDY</text>
<text x="173.9" y="144.4">CD1</text>
<text x="173.9" y="146.1">CD2</text>
<text x="173.9" y="147.8">CE1</text>
<text x="173.9" y="149.5">CE2</text>
<text x="180.1" y="145.3">70</text>
<text x="180.1" y="146.9">22</text>
<text x="180.1" y="148.6">25</text>
<text x="212.9" y="145.3">CCD2</text>
<text x="212.9" y="147">CCE1</text>
<text x="212.9" y="148.7">CCE2</text>
<text x="225.5" y="145.3">67</text>
<text x="225.5" y="148.6">42</text>
<text x="226.5" y="146.9">7</text>
<text x="230.6" y="144.4">CD1</text>
<text x="230.6" y="146.1">CD2</text>
<text x="230.6" y="147.8">CE1</text>
<text x="230.6" y="149.5">CE2</text>
<text x="106.8" y="151.2">2,4,11</text>
<text x="106.8" y="152.9">2,4,11</text>
<text x="109.5" y="154.6">2,11</text>
<text x="117.1" y="151.1">AT.IRQ3</text>
<text x="117.1" y="152.8">AT.IRQ4</text>
<text x="117.1" y="154.5">AT.IRQ5</text>
<text x="127.1" y="150.4">AT.IRQ3</text>
<text x="127.1" y="152">AT.IRQ4</text>
<text x="127.1" y="153.7">AT.IRQ5</text>
<text x="127.1" y="155.4">AT.IRQ7</text>
<text x="143.7" y="150.3">109</text>
<text x="143.7" y="152">111</text>
<text x="143.7" y="153.7">113</text>
<text x="143.7" y="155.4">116</text>
<text x="149.8" y="151.1">IRQ3</text>
<text x="149.8" y="152.8">IRQ4</text>
<text x="149.8" y="154.5">IRQ5</text>
<text x="163.1" y="152.8">BVD1/STSCHG</text>
<text x="165.8" y="154.5">BVD2/SPKR</text>
<text x="171.2" y="151.1">RESET</text>
<text x="180.1" y="150.3">51</text>
<text x="180.1" y="152">62</text>
<text x="180.1" y="153.7">60</text>
<text x="212.9" y="150.4">CRESET</text>
<text x="212.9" y="152">CBVD1</text>
<text x="212.9" y="153.7">CBVD2</text>
<text x="225.5" y="150.3">58</text>
<text x="225.5" y="152">63</text>
<text x="225.5" y="153.7">62</text>
<text x="230.6" y="151.1">RESET</text>
<text x="230.6" y="152.8">BVD1/STSCHD</text>
<text x="230.6" y="154.5">BVD2/SPKR</text>
<text x="106.8" y="156.2">2,4,11</text>
<text x="107.9" y="159.6">2,11</text>
<text x="107.9" y="161.3">2,11</text>
<text x="109.5" y="157.9">2,11</text>
<text x="115.4" y="159.6">AT.IRQ10</text>
<text x="115.4" y="161.2">AT.IRQ11</text>
<text x="117.1" y="156.2">AT.IRQ7</text>
<text x="117.1" y="157.9">AT.IRQ9</text>
<text x="127.1" y="157.1">AT.IRQ9</text>
<text x="127.1" y="158.8">AT.IRQ10</text>
<text x="127.1" y="160.5">AT.IRQ11</text>
<text x="143.7" y="157">138</text>
<text x="144.7" y="158.7">95</text>
<text x="144.7" y="160.4">93</text>
<text x="149.8" y="156.2">IRQ7</text>
<text x="149.8" y="157.9">IRQ9/DACK</text>
<text x="149.8" y="159.6">IRQ10/DREQ</text>
<text x="149.8" y="161.2">IRQ11</text>
<text x="169.8" y="157.9">VPPVCC</text>
<text x="169.8" y="159.6">VPPPGM</text>
<text x="172.5" y="161.2">VCC3</text>
<text x="181.1" y="157">3</text>
<text x="181.1" y="158.7">2</text>
<text x="181.1" y="160.4">5</text>
<text x="187.7" y="160.5">~PCV3</text>
<text x="187.7" y="157.1">VPPVCC</text>
<text x="187.7" y="158.8">VPPPGM</text>
<text x="219.7" y="157.1">~VS1</text>
<text x="219.7" y="158.8">~VS2</text>
<text x="225.5" y="157">43</text>
<text x="225.5" y="158.7">57</text>
<text x="225.5" y="160.4">61</text>
<text x="230.6" y="157.9">VS1</text>
<text x="230.6" y="159.6">VS2</text>
<text x="230.6" y="161.2">REG</text>
<text x="94.4" y="167.1">VCC</text>
<text x="105.2" y="163">2,5,11</text>
<text x="107.9" y="166.3">2,11</text>
<text x="107.9" y="164.7">2,11</text>
<text x="115.4" y="162.9">AT.IRQ12</text>
<text x="115.4" y="164.6">AT.IRQ14</text>
<text x="115.4" y="166.3">AT.IRQ15</text>
<text x="117.1" y="168">PCMCIAI</text>
<text x="127.1" y="162.1">AT.IRQ12</text>
<text x="127.1" y="163.8">AT.IRQ14</text>
<text x="127.1" y="165.5">AT.IRQ15</text>
<text x="130.4" y="167.2">PCMCIAI</text>
<text x="143.7" y="167.1">143</text>
<text x="144.7" y="162.1">90</text>
<text x="144.7" y="163.8">86</text>
<text x="144.7" y="165.5">88</text>
<text x="149.8" y="162.9">IRQ12/DLED</text>
<text x="149.8" y="164.6">IRQ14</text>
<text x="149.8" y="166.3">IRQ15/RI</text>
<text x="149.8" y="168">INTR</text>
<text x="168.5" y="168">SLOTVCC</text>
<text x="171.2" y="164.6">5VDET</text>
<text x="172.5" y="162.9">VCC5</text>
<text x="173.9" y="166.3">REG</text>
<text x="180.1" y="167.1">18</text>
<text x="181.1" y="162.1">6</text>
<text x="181.1" y="163.8">7</text>
<text x="181.1" y="165.5">8</text>
<text x="187.7" y="167.2">PCMVCC</text>
<text x="187.7" y="162.1">~PCV5</text>
<text x="187.7" y="163.8">~VS1</text>
<text x="187.7" y="165.5">~REG</text>
<text x="225.5" y="163.8">17</text>
<text x="225.5" y="165.5">51</text>
<text x="225.5" y="167.1">52</text>
<text x="230.6" y="164.6">VCC</text>
<text x="230.6" y="166.3">VCC</text>
<text x="230.6" y="168">VPP2</text>
<text x="88.2" y="172.4">R603</text>
<text x="89.3" y="170.5">R14</text>
<text x="96.7" y="170.5">1</text>
<text x="96.7" y="173.9">2</text>
<text x="102.8" y="172.2">R15</text>
<text x="107.9" y="168.8">VCC</text>
<text x="110.2" y="172.2">1</text>
<text x="113.6" y="168">2</text>
<text x="116.3" y="171.4">2,11</text>
<text x="118" y="173.1">2,10</text>
<text x="123.9" y="171.3">AT.~0WS</text>
<text x="123.9" y="173">CLK_14</text>
<text x="143.7" y="170.5">131</text>
<text x="143.7" y="172.2">102</text>
<text x="149.8" y="171.3">0WS</text>
<text x="149.8" y="173">SCLK</text>
<text x="168.5" y="169.7">SLOTVCC</text>
<text x="173.9" y="173">GND</text>
<text x="180.1" y="168.8">52</text>
<text x="180.1" y="172.2">20</text>
<text x="180.1" y="173.9">54</text>
<text x="225.5" y="168.8">18</text>
<text x="225.5" y="170.5">68</text>
<text x="225.5" y="173.9">34</text>
<text x="226.5" y="172.2">1</text>
<text x="230.6" y="169.7">VPP1</text>
<text x="230.6" y="171.3">GND</text>
<text x="230.6" y="173">GND</text>
<text x="89.3" y="174.2">10K</text>
<text x="101.6" y="174">R603</text>
<text x="102.8" y="175.9">10K</text>
<text x="110.2" y="175.6">2</text>
<text x="133.8" y="175.6">CSEL</text>
<text x="137.2" y="179">~VS2</text>
<text x="143.7" y="175.6">142</text>
<text x="145.7" y="178.9">4</text>
<text x="149.8" y="176.4">SPKO/CSEL</text>
<text x="149.8" y="179.8">VPVALID</text>
<text x="173.9" y="174.7">GND</text>
<text x="173.9" y="176.4">GND</text>
<text x="173.9" y="178.1">GND</text>
<text x="173.9" y="179.8">GND</text>
<text x="180.1" y="175.6">72</text>
<text x="180.1" y="177.2">78</text>
<text x="180.1" y="178.9">128</text>
<text x="225.5" y="175.6">35</text>
<text x="230.4" y="178.9">PCMCIA1</text>
<text x="230.6" y="174.7">GND</text>
<text x="230.6" y="176.4">GND</text>
<text x="62.4" y="180.6">VCC</text>
<text x="137.5" y="183.1">VCC</text>
<text x="137.5" y="184.8">VCC</text>
<text x="143.7" y="184">135</text>
<text x="144.7" y="182.3">76</text>
<text x="149.8" y="183.1">ISAVCC</text>
<text x="149.8" y="184.8">ISAVCC</text>
<text x="172.5" y="184.8">RSVD</text>
<text x="173.9" y="181.4">GND</text>
<text x="180.1" y="180.6">133</text>
<text x="180.1" y="184">144</text>
<text x="230.4" y="180.6">FUJITSU FCN-565P068-G/J-V4</text>
<text x="230.4" y="182.3">NO EJECTOR</text>
<text x="236.5" y="184">PCMVPP</text>
<text x="247.3" y="185.7">10K</text>
<text x="64.8" y="187.3">1</text>
<text x="64.8" y="190.7">2</text>
<text x="67.5" y="189">C39</text>
<text x="67.5" y="190.7">C1206</text>
<text x="78.2" y="187.3">1</text>
<text x="78.2" y="190.7">2</text>
<text x="80.9" y="189">C57</text>
<text x="80.9" y="190.7">C1206</text>
<text x="91.7" y="187.3">1</text>
<text x="91.7" y="190.7">2</text>
<text x="94.4" y="189">C41</text>
<text x="94.4" y="190.7">C1206</text>
<text x="137.5" y="188.2">3.3</text>
<text x="137.5" y="189.9">3.3</text>
<text x="144.7" y="187.3">16</text>
<text x="144.7" y="189">91</text>
<text x="149.8" y="188.2">VDD</text>
<text x="149.8" y="189.9">VDD</text>
<text x="247.3" y="187.3">R16</text>
<text x="247.3" y="189">R603</text>
<text x="297.1" y="187.3">1</text>
<text x="297.1" y="190.7">2</text>
<text x="299.8" y="189">C60</text>
<text x="299.8" y="190.7">C1206</text>
<text x="67.5" y="192.4">.1</text>
<text x="80.9" y="192.4">.1</text>
<text x="94.4" y="192.4">.1</text>
<text x="137.5" y="193.2">VCC</text>
<text x="145.7" y="192.4">1</text>
<text x="149.6" y="195.8">CL-PD6710-VC</text>
<text x="149.8" y="193.2">+5V</text>
<text x="248.3" y="194.1">1</text>
<text x="253.3" y="197.4">1</text>
<text x="299.8" y="192.4">.1</text>
<text x="233.5" y="199.1">+12V</text>
<text x="253.3" y="202.5">2</text>
<text x="256" y="199.1">C2</text>
<text x="256" y="200.8">TAN/B</text>
<text x="256" y="202.5">2.2</text>
<text x="218" y="205.9">1</text>
<text x="218" y="209.2">2</text>
<text x="220.7" y="207.5">C5</text>
<text x="220.7" y="209.2">C1206</text>
<text x="229.1" y="209.2">VCC</text>
<text x="247.3" y="209.2">U4</text>
<text x="263.4" y="207.6">PCMVCC</text>
<text x="296.4" y="209.2">3.3</text>
<text x="218" y="214.3">~PCV5</text>
<text x="218" y="216">~PCV3</text>
<text x="220.7" y="210.9">.1</text>
<text x="243.3" y="210.9">1</text>
<text x="243.3" y="212.6">2</text>
<text x="243.3" y="214.3">3</text>
<text x="243.3" y="215.9">4</text>
<text x="247.4" y="211.7">VCC_OUT</text>
<text x="247.4" y="213.4">5VIN</text>
<text x="247.4" y="215.1">VCCEN1</text>
<text x="264.4" y="211.7">VCC_OUT</text>
<text x="268.5" y="213.4">3VIN</text>
<text x="268.5" y="215.1">3VIN</text>
<text x="276.1" y="210.9">16</text>
<text x="276.1" y="212.6">15</text>
<text x="276.1" y="214.3">14</text>
<text x="276.1" y="215.9">13</text>
<text x="216.3" y="221">VPPPGM</text>
<text x="243.3" y="217.6">5</text>
<text x="243.3" y="219.3">6</text>
<text x="243.3" y="221">7</text>
<text x="247.4" y="216.8">VCCEN0</text>
<text x="247.4" y="218.5">VPPIN</text>
<text x="247.4" y="220.2">SHDN</text>
<text x="247.4" y="221.8">VPPEN0</text>
<text x="265.8" y="220.2">VPPOUT</text>
<text x="267.1" y="218.5">VCCIN</text>
<text x="269.8" y="216.8">GND</text>
<text x="269.8" y="221.8">GND</text>
<text x="276.1" y="217.6">12</text>
<text x="276.1" y="219.3">11</text>
<text x="276.1" y="221">10</text>
<text x="298.8" y="217.6">1</text>
<text x="298.8" y="221">2</text>
<text x="301.5" y="219.3">C6</text>
<text x="301.5" y="221">C1206</text>
<text x="313.9" y="217.6">1</text>
<text x="313.9" y="221">2</text>
<text x="316.6" y="219.3">C4</text>
<text x="316.6" y="221">C1206</text>
<text x="216.3" y="222.7">VPPVCC</text>
<text x="243.3" y="222.7">8</text>
<text x="247.3" y="226.1">LTC1472CS</text>
<text x="247.3" y="227.7">SOIC16</text>
<text x="247.4" y="223.5">VPPEN1</text>
<text x="269.8" y="223.5">VDD</text>
<text x="277" y="222.7">9</text>
<text x="301.5" y="222.7">.1</text>
<text x="316.6" y="222.7">.1</text>
<text x="261.7" y="231.1">1</text>
<text x="264.4" y="232.8">C1</text>
<text x="287" y="232.8">1</text>
<text x="261.7" y="234.5">2</text>
<text x="264.4" y="234.5">C1206</text>
<text x="264.4" y="236.2">.1</text>
<text x="287" y="236.2">2</text>
<text x="289.7" y="234.5">R42</text>
<text x="289.7" y="236.2">R603</text>
<text x="289.7" y="237.8">10K</text>
<text x="261.7" y="256.4">Although Radisys has verified this design to be functional.</text>
<text x="361.3" y="256.5">Title</text>
<text x="378.1" y="253.5">RadiSys Corporation</text>
<text x="261.7" y="259.8">which may appear in the design.</text>
<text x="261.7" y="261.5">the right to modify this design without notice.</text>
<text x="261.7" y="258.1">Neither Radisys or Intel assume any responsibility for any errors</text>
<text x="293.9" y="259.8">Both Radisys and Intel reserves</text>
<text x="361.3" y="261.4">Size</text>
<text x="363.4" y="263.9">C</text>
<text x="367.3" y="261.4">Document Number</text>
<text x="374.7" y="258.9">Humming Bird PCMCIA CKTS</text>
<text x="384.8" y="263.9">01-0193-02</text>
<text x="417" y="261.4">REV</text>
<text x="361.3" y="266.5">Date:</text>
<text x="369.3" y="266.5">September 28, 1995</text>
<text x="394.3" y="266.5">Sheet</text>
<text x="406.2" y="266.5">7</text>
<text x="410.4" y="266.5">of</text>
<text x="417.4" y="266.5">11</text>
</g>
</svg>
